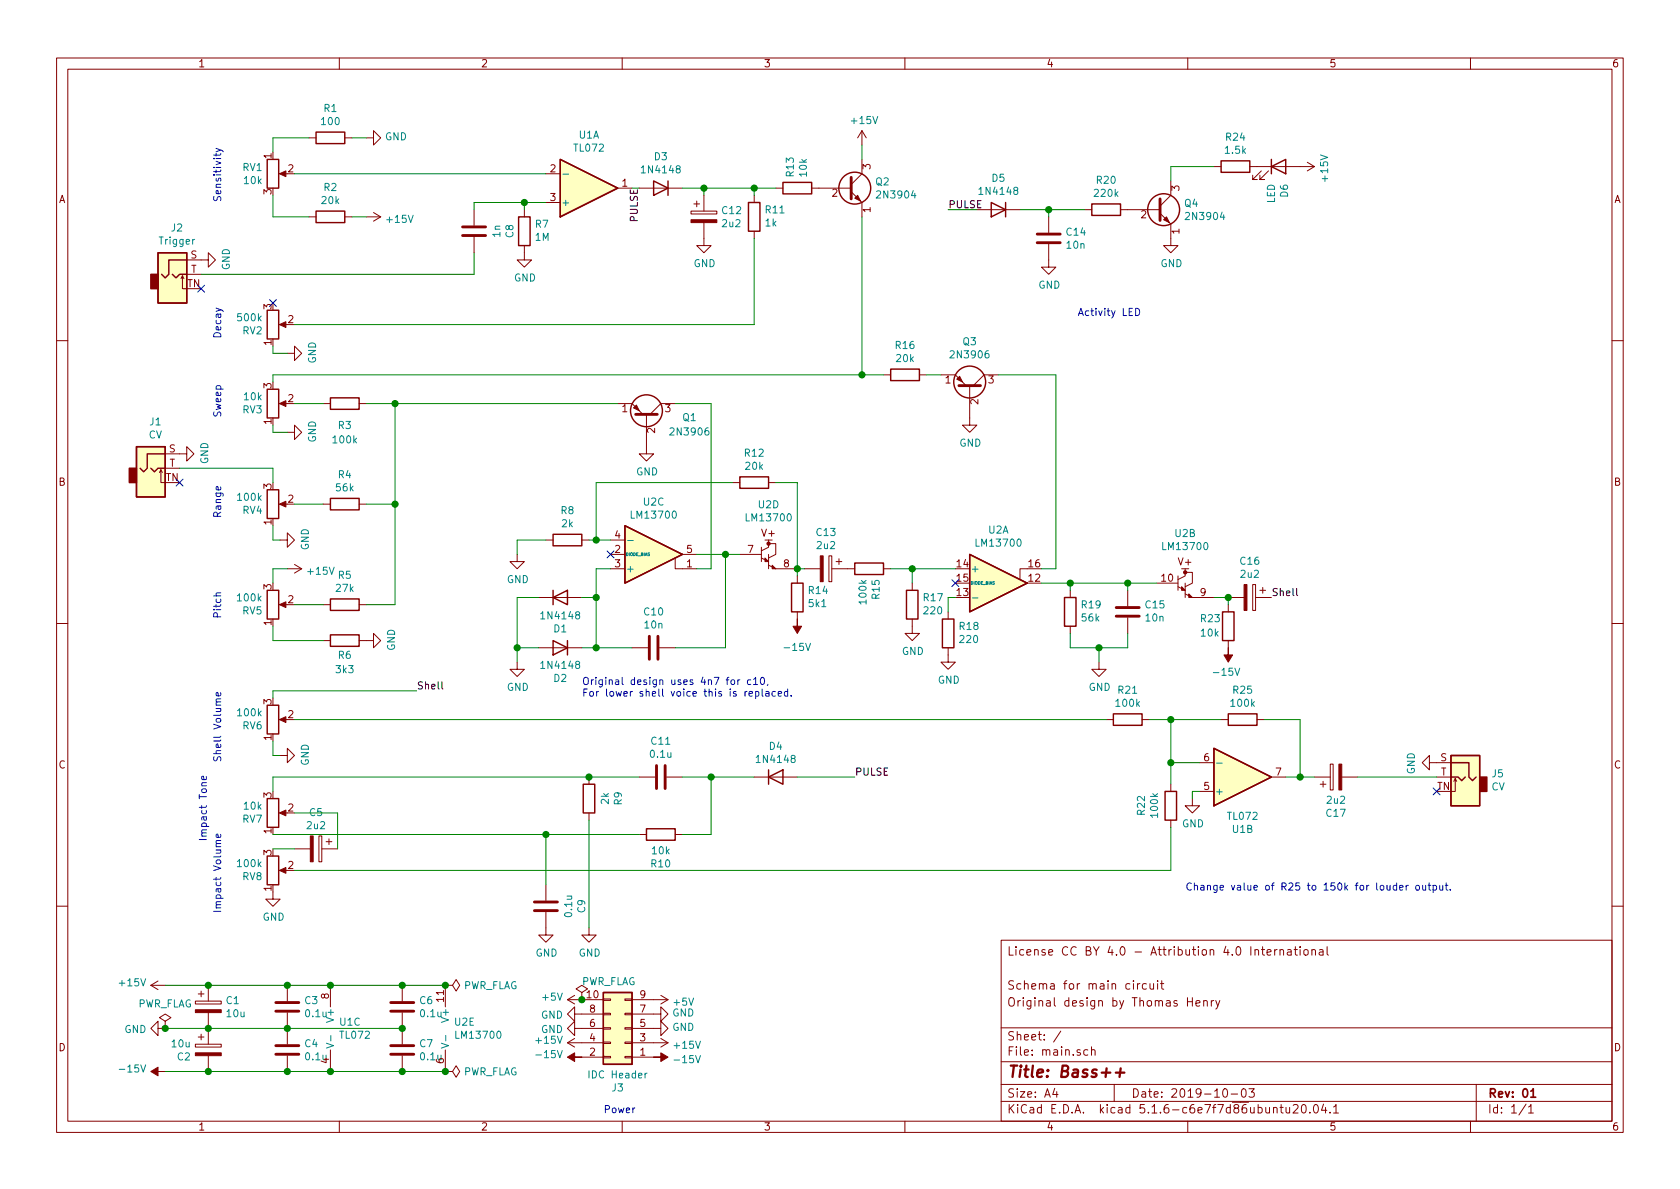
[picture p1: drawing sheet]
<svg xmlns="http://www.w3.org/2000/svg" width="297mm" height="210mm" viewBox="0 0 297 210" stroke-linecap="round" stroke-linejoin="round" font-family="sans-serif">
<g fill="none" stroke="#840000" stroke-width=".18">
<path d="M10 10.3h277v189.9h-277zM12 12.2h273v186.1h-273zM60 10.3v1.9M110 10.3v1.9M160 10.3v1.9M210 10.3v1.9M260 10.3v1.9M49.8 30.7h1M54.6 38.3h1.3M54.6 24.4h1.3M61 38.3h1.2M61 24.4h1.2"/>
<path d="M64.8 24.4h1.2v-1.3l1.3 1.3-1.3 1.2v-1.2M64.8 38.3h2.5M66 37.6l1.3 .7M67.3 38.3l-1.3 .8M83.8 37.1v2.8M92.7 37.1v1.2M96.5 30.7h2.6M96.5 35.8h2.6M109.2 33.3h2.6M113 33.3h7.6M122.2 37.3h4.5v.5h-4.5zM122.7 36.1h1"/>
<path d="M123.2 35.6v1M124.5 39.4v4h1.2l-1.2 1.3-1.3-1.3h1.3M124.5 34.5v2.8M133.3 34.5v1.3M137.2 33.3h1.2M143.5 33.3h7M150.5 33.9l1.9 1.9v2.5M152.4 23.1l-.8 1.3M152.4 23.1v2.5M152.4 28.2v2.5l-1.9 1.9M152.4 23.1l.8 1.3M172.7 37.1h7.6"/>
<path d="M185.4 38.3v2.8M191.8 37.1h1.2M198.1 37.1h7M205.1 37.7l1.9 1.9v3.8h1.3l-1.3 1.3-1.3-1.3h1.3M207 32v2.5l-1.9 1.9M214.6 29.5h1.3M221 29.5h11.4M223 30.2l-1.5 1.5h.7h-.7v-.7M224.3 30.2l-1.5 1.5h.7h-.7v-.7M231.1 28.7l1.3 .8M232.4 29.5l-1.3 .7M32 49.3l.3-.5v2.2h.7"/>
<path d="M32.3 48.8l.2 .5M33 46h3.8v-1.3l1.3 1.3-1.3 1.2v-1.2M33 48.5h2.6M49.8 57.4h1M83.8 41.9v2.8M92.7 43.4v2.6h1.3l-1.3 1.2-1.3-1.2h1.3M133.3 40.9v1.3M185.4 43.2v4h1.3l-1.3 1.3-1.3-1.3h1.3M10 60.2h2M49.8 71.4h1M50.8 76.4h1.3v-1.2l1.2 1.2-1.2 1.3v-1.3M50.8 62.5h1.3v-1.3l1.2 1.3-1.2 1.2v-1.2"/>
<path d="M57.1 71.4h1.3M63.5 71.4h1.3M109.2 71.4h2.6l1.9 1.9M114.3 73.3v7h1.3l-1.3 1.2-1.3-1.2h1.3M119.4 71.4h-2.6l-1.9 1.9M156.2 66.3h1.3M162.6 66.3h1.2M166.4 66.3h2.5l1.9 1.9M171.4 68.2v7h1.3l-1.3 1.2-1.2-1.2h1.2M176.5 66.3h-2.5l-1.9 1.9M285 60.2h2M28.2 83.6l.2-.5v2.2h.8"/>
<path d="M28.4 83.1l.3 .5M29.2 80.3h3.8v-1.3l1.3 1.3-1.3 1.2v-1.2M29.2 82.8h2.5M49.5 95.5h1.3v-1.3l1.3 1.3-1.3 1.3v-1.3M49.8 89.1h1M52.1 99.8l1.2 .8M57.1 89.1h1.3M63.5 89.1h1.3M91.4 98v1.3h1.3l-1.3 1.3-1.2-1.3h1.2M96.5 95.5h1.3M102.9 95.5h1.2M107.9 95.5h2.6"/>
<path d="M107.9 98h2.6M119.4 98.7v1.9h3.8M120.6 98h2.6M129.5 85.3h1.3M130.8 98h3.8M134.6 98.7l1.3 .6M134.6 96.8v2.5M135.9 95.5v1.3l-1.3 .6M135.9 96.1h1.3v1.9l-1.3 .7M135.9 99.9l1.3 .7h3.8M135.9 85.3h1.3M135.9 98v2.6"/>
<path d="M146.6 98.3h.5v4.6h-.5zM147.8 99.3h1M148.3 98.8v1M10 110.3h2M49.8 106.9h1M50.8 100.6h2.5M53.3 100.6l-1.2 .7M57.1 113.3h1.3M57.1 106.9h1.3M63.5 113.3h2.5v-1.3l1.3 1.3-1.3 1.2v-1.2M63.5 106.9h1.3M91.4 117.1v1.3h1.3l-1.3 1.2-1.2-1.2h1.2"/>
<path d="M95.2 105.7h7.7M95.2 114.5h7.7M107.9 100.6h2.6M111.8 114.5h2.8M116.6 114.5h2.8M141 101.8v1.3M141 108.2v1.3M142.2 100.6h2.8M147.1 100.6h4M156.2 100.6h1.3M161.3 109.5v2.5h1.3l-1.3 1.3-1.3-1.3h1.3M161.3 103.1v1.3"/>
<path d="M167.6 114.5v2.6h1.3l-1.3 1.3-1.2-1.3h1.2M167.6 108.2v1.3M181.6 100.6h-1.3v1.9M189.2 104.4v1.3M189.2 110.7v1.3M194.3 117.1v1.3h1.3l-1.3 1.2-1.3-1.2h1.3M199.4 104.4v2.8M199.4 109.2v2.8M204.5 103.1h3.8M208.3 103.8l1.2 .6M208.3 101.8v2.6M209.5 100.6v1.2l-1.2 .7"/>
<path d="M209.5 101.2h1.3v1.9l-1.3 .7M209.5 105l1.3 .7h3.8M209.5 103.1v2.6M217.2 105.7h2.8M217.2 106.9v1.3M217.2 113.3v1.2M221.5 103.4h.5v4.5h-.5zM222 105.7h2.8M222.8 104.4h1M223.3 103.9v1M285 110.3h2M49.5 133.6h1.3v-1.3l1.3 1.3-1.3 1.3v-1.3"/>
<path d="M49.8 127.2h1M104.1 137.4v1.3M113 137.4h2.8M117.9 137.4h2.7M133.3 137.4h7.7M195.6 127.2h1.2M201.9 127.2h1.3M207 138.7v1.2M212.1 139.9h2.5M212.1 134.9h2.5M215.9 127.2h1.3M222.2 127.2h1.3"/>
<path d="M224.8 137.4h2.5M232.4 137.4h2.8M233.4 138.7h1M233.9 138.2v1M235.2 135.1h.5v4.6h-.5zM237.2 137.4h2.8M252.7 134.9v-1.3l-1.2 1.3 1.2 1.2v-1.2h3.8M254 137.4h2.5M257.3 137.7l-.3 .5M257.6 138.2l-.3-.5v2.2h-.8M48.3 157.7v1.3h1.2l-1.2 1.3-1.3-1.3h1.3M49.8 153.9h1"/>
<path d="M49.8 143.8h1M52.1 150.1h2.8M56.4 147.8h.5v4.6h-.5zM56.9 150.1h2.8M57.7 148.8h1M58.2 148.3v1M96.5 156.5v2.8M104.1 143.8v1.2M113 147.6h1.3M119.4 147.6h1.2M207 145v1.3M210.8 141.2v1.3h1.3l-1.3 1.3-1.3-1.3h1.3"/>
<path d="M10 160.2h2M26.7 174.2l1.2 .8M26.7 174.2h2.5M27.9 173.5l-1.2 .7M34.5 177h4.6v.5h-4.6zM35.1 175.8h1M35.6 175.3v1M36.8 174.2v2.8M36.8 179.1v5.6M50.8 174.2v2.8M50.8 179.1v5.6M58.4 174.2v3.8"/>
<path d="M71.1 174.2v2.8M71.1 179.1v5.6M78.7 174.2h1.3l.6-1 .7 1-.7 1.1-.6-1.1M78.7 174.2h.1M78.7 174.2v3.8M96.5 161.3v4h1.3l-1.3 1.3-1.3-1.3h1.3M100.3 176.8h6.4M100.3 176.8l1.3 .7M101.6 179.3v-1.3l-1.3 1.3 1.3 1.3v-1.3h5.1M101.6 176l-1.3 .8M102.9 175.5l1-.6-1-.7-1 .7 1 .6v1.3M102.9 176.8h.1"/>
<path d="M104.1 164.1v1.2h1.3l-1.3 1.3-1.2-1.3h1.2M106.7 176.7h1.2v.2h-1.2zM106.7 179.2h1.2v.2h-1.2zM110.5 176.7h1.3v.2h-1.3zM110.5 179.2h1.3v.2h-1.3zM111.8 179.3h5v-1.3l1.3 1.3-1.3 1.3v-1.3M111.8 176.8h6.3M116.8 176l1.3 .8M118.1 176.8l-1.3 .7M177 166.3h108v32h-108zM201.1 173.9v1M201.5 173.9l-.4 .3"/>
<path d="M202.7 174l-.4-.1-.3 .3 .1 .6h.6M203.3 173.9v.8a.37 .37 0 0 0 .7 .1M204 173.9v1M204.7 173.4v.2M204.7 173.9v1M205.2 173.9h.6M205.4 173.4v1.3l.4 .2M210 176.4v1.5M210 177.1h.8M210.8 176.4v1.5M211.5 177.4l.7-.1-.1-.3-.4-.1-.2 .2v.7h.6M212.8 177.1l.2-.2 .4 .1 .1 .9"/>
<path d="M212.8 176.9v1M214.2 176.9v1M214.6 176.9l-.4 .3M215 176.9l.3 1M215.7 176.9l-.5 1.4-.2 .1M223 167.9h.6M223.2 167.4v1.3l.4 .2M224 168.4l.7-.1v-.3l-.5-.1-.2 .2 .1 .7h.6M225.4 167.9v1M225.8 167.9l-.4 .3M226.3 168l.2-.1 .4 .1v.9M226.3 167.9v1"/>
<path d="M227.7 168h.5l.1 .9M228.3 168.3h-.5l-.2 .2 .2 .4 .5-.1M228.8 167.9h.6M229 167.4v1.3l.4 .2M229.9 167.4v.2M229.9 167.9v1M230.6 168l.2-.1 .4 .1v.8l-.2 .1-.4-.1zM232 168l.2-.1 .3 .1 .1 .9M232 167.9v1M233.3 168h.6v.9M233.9 168.3h-.4l-.3 .2 .3 .4 .4-.1M234.6 167.4v1.3l.3 .2"/>
<path d="M285 160.2h2M27.9 181.9v-1.3l-1.2 1.3 1.2 1.2v-1.2h1.3M29.2 180.6l1-.6-1-.7-1 .7 1 .6v1.3M29.2 181.9h.1M34.5 184.7h4.6v.5h-4.6zM35.1 183.4h1M35.6 182.9v1M36.8 186.7v2.8M50.8 186.7v2.8M58.4 185.7v3.8M60 198.3v1.9M71.1 186.7v2.8"/>
<path d="M78.7 189.5h1.3l.6-1 .7 1-.7 1-.6-1M78.7 189.5h.1M78.7 185.7v3.8M100.3 184.4h6.4M100.3 184.4l1.3 .8M101.6 181.9v-1.3l-1.3 1.3 1.3 1.2v-1.2h5.1M101.6 183.6l-1.3 .8M102.9 186.9h3.8M106.7 184.3h1.2v.2h-1.2zM106.7 186.8h1.2v.3h-1.2zM106.7 181.7h1.2v.3h-1.2zM110 198.3v1.9"/>
<path d="M110.5 184.3h1.3v.2h-1.3zM110.5 186.8h1.3v.3h-1.3zM110.5 181.7h1.3v.3h-1.3zM111.8 181.9h5v-1.3l1.3 1.3-1.3 1.2v-1.2M111.8 186.9h3.8M111.8 184.4h6.3M116.8 183.6l1.3 .8M118.1 184.4l-1.3 .8M160 198.3v1.9M177 194.8h108M177 191.8h108M177 187.8h108"/>
<path d="M177 181.8h108M186.5 192.5l-.4 1h1M186.8 193v1M187.6 182.3l-1.3 2M192.3 185.7l-.4-.1-.3 .3 .1 .6 .2 .1 .4-.1M193 185.7l.2-.1 .3 .1 .1 .9M193 185.1v1.5M197 191.8v3M210 198.3v1.9M216.3 192.7l.4-.2a.94 .94 0 0 1 0 1.5 .79 .79 0 0 1-.4-1.3zM217.7 193.5h1.1M219.6 192.7l.4-.2a.94 .94 0 0 1 0 1.5 .82 .82 0 0 1-.4-1.3z"/>
<path d="M220.8 192.5h1l-.5 .6 .4 .1v.7l-.2 .1-.7-.1M225.2 196l.2-.2 .3 .1 .1 .9M226.3 195.8h.6M226.5 195.3v1.3l.4 .2M227.4 195.8l.1 .9 .3 .1 .2-.1M228 195.8v1M228.7 195.5l.2-.2h.3l.3 .5-.9 1h.9M230.2 195.5l.4-.2a.94 .94 0 0 1 0 1.5l-.5-.3v-.6zM231.6 196.7v.1M232.4 195.4l.2-.1a.8 .8 0 0 1 .5 .8 .8 .8 0 0 1-.5 .7 1 1 0 0 1-.2-1.4zM234 195.2l-.3 1.1h.9M234.4 195.8v1"/>
<path d="M235.2 196.7v.1M235.8 195.8l.4-.5v1.5M235.8 196.8h.9M260 198.3v1.9M261 191.8v6.5M269.8 195.2l-1.2 2M270.3 195.8l.4-.5v1.5M270.3 196.8h.8"/>
</g>
<path d="M270.7 193l.4-.5v1.5M270.7 194h.8" fill="none" stroke="#840000" stroke-width=".3"/>
<path d="M197.3 189.7h1.5M198.1 188.9l-.2 1.5" fill="none" stroke="#840000" stroke-width=".41"/>
<g fill="none" stroke="#840000" stroke-width=".25">
<path d="M47.2 28.2h2.1v5.1h-2.1zM55.9 37.3h5.1v2.1h-5.1zM55.9 23.4h5.1v2h-5.1zM91.7 38.3h2v5.1h-2zM99.1 28.2l10.1 5.1-10.1 5zM115.6 32l2.5 1.3-2.5 1.2zM118.1 32v2.5M132.3 35.8h2.1v5.1h-2.1zM138.4 32.3h5.1v2h-5.1zM175.3 35.8l2.5 1.3-2.5 1.2zM177.8 35.8v2.5M193 36.1h5.1v2h-5.1z"/>
<path d="M215.9 28.4h5.1v2.1h-5.1zM224.8 29.5l2.5-1.3v2.5zM224.8 28.2v2.5M27.9 44.7h5.1v8.9h-5.1zM30.5 48.5l.6 .6 .6-.6h1.3M33 46h-3.2v2.5l-.6 .6-.6-.6M47.2 54.9h2.1v5h-2.1zM24.1 79h5.1v8.9h-5.1zM47.2 68.8h2.1v5.1h-2.1zM58.4 70.4h5.1v2h-5.1zM157.5 65.3h5.1v2h-5.1zM26.7 82.8l.6 .6 .6-.6h1.3"/>
<path d="M29.2 80.3h-3.2v2.5l-.6 .6-.6-.6M47.2 86.6h2.1v5.1h-2.1zM58.4 88.1h5.1v2.1h-5.1zM97.8 94.5h5.1v2h-5.1zM110.5 93l10.1 5-10.1 5.1zM130.8 84.3h5.1v2.1h-5.1zM151.1 99.6h5.1v2h-5.1zM171.4 98l10.2 5.1-10.2 5.1zM47.2 104.4h2.1v5.1h-2.1zM58.4 112.3h5.1v2h-5.1zM58.4 105.9h5.1v2h-5.1zM97.8 105.7l2.5-1.3v2.5z"/>
<path d="M97.8 113.3l2.5 1.2-2.5 1.3zM97.8 104.4v2.5M100.3 113.3v2.5M140 103.1h2v5.1h-2zM160.3 104.4h2v5.1h-2zM166.6 109.5h2.1v5h-2.1zM188.2 105.7h2v5h-2zM216.2 108.2h2v5.1h-2zM47.2 124.7h2.1v5.1h-2.1zM103.1 138.7h2.1v5.1h-2.1zM135.9 137.4l2.5-1.3v2.6zM135.9 136.1v2.6"/>
<path d="M196.8 126.2h5.1v2.1h-5.1zM206 139.9h2v5.1h-2zM214.6 132.3l10.2 5.1-10.2 5.1zM217.2 126.2h5v2.1h-5zM256.5 133.6h5.1v8.9h-5.1zM256.5 137.4h1.3l.6 .6 .7-.6M256.5 134.9h3.2v2.5l.6 .6 .7-.6M47.2 151.4h2.1v5.1h-2.1zM47.2 141.2h2.1v5.1h-2.1zM114.3 146.6h5.1v2h-5.1zM106.7 175.5h5.1v12.7h-5.1z"/>
<circle cx="151.1" cy="33.3" r="2.82"/>
<circle cx="205.7" cy="37.1" r="2.82"/>
<circle cx="114.3" cy="72.6" r="2.82"/>
<circle cx="171.4" cy="67.6" r="2.82"/>
</g>
<g fill="#840000" stroke="#840000" stroke-width=".18">
<path d="M236.7 135.1h.5v4.6h-.5z"/>
<path d="M220 103.4h.5v4.5h-.5z"/>
<path d="M54.9 147.8h.5v4.6h-.5z"/>
<path d="M100.3 186.9l1.3-.7v.7h1.3h-1.3v.8z"/>
<path d="M115.6 186.9h1.2v-.7l1.3 .7-1.3 .8v-.8z"/>
<path d="M26.7 189.5l1.2-.8v.8h1.3h-1.3v.7z"/>
<path d="M141 109.5v1.2h.7l-.7 1.3-.8-1.3h.8z"/>
<path d="M34.5 178.6h4.6v.5h-4.6z"/>
<path d="M34.5 186.2h4.6v.5h-4.6z"/>
<path d="M145 98.3h.5v4.6h-.5z"/>
<path d="M49.4 30.7l1.1-.5v1z"/>
<path d="M112 72.1l.5-.5 .5 1z"/>
<path d="M169.2 67.1l.5-.6 .5 1.1z"/>
<path d="M135.3 98.7l.6 .6h-.6z"/>
<path d="M136.5 99.9l.7 .7h-.7z"/>
<path d="M217.2 114.5v1.3h.7l-.7 1.3-.8-1.3h.8z"/>
<path d="M208.9 103.8l.6 .6h-.6z"/>
<path d="M210.2 105l.6 .7h-.6z"/>
<path d="M49.4 57.4l1.1-.5v1z"/>
<path d="M151.1 35l.5-.5 .5 1.1z"/>
<path d="M122.2 38.9h4.5v.5h-4.5z"/>
<path d="M49.4 71.4l1.1-.5v1z"/>
<path d="M49.4 89.1l1.1-.5v1.1z"/>
<path d="M49.4 106.9l1.1-.5v1z"/>
<path d="M49.4 153.9l1.1-.5v1z"/>
<path d="M49.4 143.8l1.1-.5v1z"/>
<path d="M49.4 127.2l1.1-.5v1.1z"/>
<path d="M205.7 38.9l.5-.6 .6 1.1z"/>
</g>
<g fill="none" stroke="#840000" stroke-width=".51">
<path d="M150.5 31.4v3.8M205.1 35.2v3.8M81.8 40.1h4.1M81.8 41.7h4.1M183.4 42.9h4.1M183.4 41.4h4.1M112.4 73.3h3.8M169.5 68.2h3.9M114.8 112.5v4.1M116.3 112.5v4.1M197.4 107.4h4M197.4 109h4"/>
<path d="M116.1 135.4v4M117.6 135.4v4M94.5 159.5h4.1M48.8 178.8h4M48.8 177.3h4M69.1 178.8h4.1M69.1 177.3h4.1M94.5 161h4.1M48.8 186.4h4M48.8 184.9h4M69.1 186.4h4.1M69.1 184.9h4.1"/>
</g>
<g fill="#ffffc2" stroke="#ffffc2" stroke-width=".18">
<path d="M106.7 175.5h5.1v12.7h-5.1z"/>
<path d="M214.6 132.3l10.2 5.1-10.2 5.1z"/>
<path d="M171.4 98l10.2 5.1-10.2 5.1z"/>
<path d="M110.5 93l10.1 5-10.1 5.1z"/>
<path d="M24.1 79h5.1v8.9h-5.1z"/>
<path d="M27.9 44.7h5.1v8.9h-5.1z"/>
<path d="M99.1 28.2l10.1 5.1-10.1 5z"/>
<path d="M256.5 133.6h5.1v8.9h-5.1z"/>
</g>
<path d="M99.5 30.8h1M111 95.6h1M171.9 105.7h1M215.1 134.9h1M57.7 184.5l1.3 .4-1.3 .4M58.5 183.1v1M78 184.5l1.3 .4-1.3 .4M78.8 183.1v1M114.4 189.8l-.4 .2" fill="none" stroke="#008484" stroke-width=".18"/>
<g fill="#840000" stroke="#840000" stroke-width=".25">
<path d="M22.9 82.8h1.2v2.5h-1.2z"/>
<path d="M26.7 48.5h1.2v2.5h-1.2z"/>
<path d="M261.6 137.4h1.3v2.5h-1.3z"/>
<circle cx="135.9" cy="96.1" r=".25"/>
<circle cx="209.5" cy="101.2" r=".25"/>
</g>
<g fill="none" stroke="#008400" stroke-width=".18">
<path d="M48.3 34.5v3.8h6.3M52.1 30.7h44.4M54.6 24.4h-6.3v2.5M62.2 38.3h2.6M62.2 24.4h2.6M92.7 35.8v1.3M96.5 35.8h-12.7v1.3M120.6 33.3h16.6M124.5 33.3v1.2M133.3 33.3v1.2M152.4 25.6v2.6M152.4 38.3v28"/>
<path d="M167.6 37.1h5.1M180.3 37.1h11.5M185.4 37.1v1.2M214.6 29.5h-7.6v2.5M83.8 44.7v3.8h-48.2M133.3 42.2v15.2h-81.2M48.3 61.2v1.3h2.5M48.3 75.2v1.2h2.5M52.1 71.4h5M64.8 71.4h44.4M69.8 71.4v35.5h-5M119.4 71.4h6.3v29.2h-2.5"/>
<path d="M156.2 66.3h-107.9v1.3M163.8 66.3h2.6M176.5 66.3h10.2v34.3h-2.6M31.7 82.8h16.6v2.5M48.3 93v2.5h1.2M52.1 89.1h5M64.8 89.1h5M96.5 95.5h-5.1v2.5M104.1 95.5h3.8M123.2 98h7.6M128.3 98v16.5h-8.9M129.5 85.3h-24.1v10.2"/>
<path d="M137.2 85.3h3.8v16.5M48.3 110.7v2.6h8.8M50.8 100.6h-2.5v2.5M52.1 106.9h5M91.4 114.5h3.8M95.2 105.7h-3.8v11.4M102.9 105.7h2.5M102.9 114.5h8.9M107.9 100.6h-2.5v13.9M141 100.6h1.2M157.5 100.6h11.4M161.3 100.6v2.5"/>
<path d="M168.9 105.7h-1.3v2.5M184.1 103.1h20.4M189.2 112v2.5h10.2v-2.5M189.2 103.1v1.3M194.3 114.5v2.6M199.4 103.1v1.3M214.6 105.7h2.6v1.2M48.3 131.1v2.5h1.2M52.1 127.2h143.5M73.7 122.2h-25.4v1.2M113 137.4h-64.7v2.5M120.6 137.4h12.7"/>
<path d="M125.7 137.4v10.2h-5.1M141 137.4h10.1M203.2 127.2h12.7M207 127.2v11.5M207 134.9h5.1M212.1 139.9h-1.3v1.3M223.5 127.2h6.4v10.2M227.3 137.4h5.1M240 137.4h14M48.3 147.6h64.7M48.3 150.1h3.8M52.1 143.8h7.6v6.3"/>
<path d="M96.5 147.6v8.9M104.1 145v19.1M207 146.3v7.6h-154.9M29.2 174.2h49.5M29.2 189.5h49.5M29.2 181.9h41.9"/>
</g>
<path d="M229.3 104.1v1.1l.1 .1M78.1 120.6v1.1l.2 .1" fill="none" stroke="#000" stroke-width=".18"/>
<g fill="none" stroke="#0000c2" stroke-width=".18">
<path d="M38.2 26.2l1.1 .4 .2 .2M38.2 27.1v.5M39 27.1l-.1 .3h-1.1M39 26.5l-.8 .3M200.8 54.5a.64 .64 0 0 1 .7 .7 .64 .64 0 0 1-.7 .6zM39 104.8l-.7 .1-.1 .3 .1 .2M134.6 119.9l.1-.1a.67 .67 0 0 1 .5 .6 .67 .67 0 0 1-.5 .7 .83 .83 0 0 1-.1-1.2zM36.4 137.3l.1 .4-.2 .2-.6-.1v-.5h.3l.1 .6M36.5 138.4l-.8 .1v.3l.1 .2M39 122.5v.4l-.1 .2-.6-.1v-.5l.2-.1 .1 .7M39 123.6h-.7l-.1 .3 .2 .2M129.4 120.3l.3-.1 .1 .1v.7l-.3 .1-.3-.3z"/>
<path d="M130.5 120.2v.9M130.8 120.2l-.3 .2M132.4 122.7l.6-.1v-.3h-.4l-.2 .1 .1 .7h.5M132.7 120.3l-.3-.1-.2 .2 .1 .6h.4M133.2 120.1l.4-.3v1.3M133.2 121.1h.8M133.6 122.3h.4l.2 .2-.1 .6h-.5M133.6 122.3v1.2M134.7 121.8v1.1l.2 .2M135.4 122.3h.5l.1 .8M135.8 121l-.1 .2M136 122.6h-.5l-.1 .2v.3h.6"/>
<path d="M137.1 122.3h-.4l-.2 .2 .1 .6h.5M137.6 122.7l.6-.1-.1-.3h-.3l-.2 .1v.7h.5M139.3 122.3h-.4l-.2 .2 .1 .6h.5M139.3 121.8v1.3M139.9 123v.1M39 147.5v.4l-.1 .2-.6-.1v-.5h.2l.1 .6M39 149.2h-.7l-.1 .3 .1 .2M39 148.6l-.7 .1-.1 .3 .2 .2M246.9 156.6h-.3l-.3 .2 .2 .5h.4M246.9 156.1v1.3M247.5 157l.6-.1-.1-.3h-.4l-.1 .1v.6h.5M248.6 156.6v.8"/>
<path d="M249 156.6l-.4 .2M250.4 156.7l.1-.1 .4 .1 .1 .5-.1 .1-.4 .1-.1-.1zM251.5 156.6l.1 .7 .3 .1 .2-.1M252.1 156.6v.8M252.5 156.6h.5M252.7 156.1v1.1l.3 .2M253.4 156.6h.4l.2 .2-.1 .5h-.5M253.4 156.6v1.2M254.6 156.6v.7l.3 .1 .2-.1M255.1 156.6v.8M255.5 156.6h.5M255.7 156.1v1.1l.3 .2"/>
<path d="M256.4 157.3v.1"/>
</g>
<g fill="#008400" stroke="#008400" stroke-width=".25">
<circle cx="194.3" cy="114.5" r=".51"/>
<circle cx="58.4" cy="189.5" r=".51"/>
<circle cx="161.3" cy="100.6" r=".51"/>
<circle cx="105.4" cy="114.5" r=".51"/>
<circle cx="152.4" cy="66.3" r=".51"/>
<circle cx="124.5" cy="33.3" r=".51"/>
<circle cx="105.4" cy="105.7" r=".51"/>
<circle cx="229.9" cy="137.4" r=".51"/>
<circle cx="199.4" cy="103.1" r=".51"/>
<circle cx="189.2" cy="103.1" r=".51"/>
<circle cx="141" cy="100.6" r=".51"/>
<circle cx="105.4" cy="95.5" r=".51"/>
<circle cx="69.9" cy="71.4" r=".51"/>
<circle cx="133.4" cy="33.3" r=".51"/>
<circle cx="128.3" cy="98" r=".51"/>
<circle cx="69.9" cy="89.1" r=".51"/>
<circle cx="207" cy="134.9" r=".51"/>
<circle cx="207" cy="127.2" r=".51"/>
<circle cx="71.1" cy="189.5" r=".51"/>
<circle cx="102.9" cy="176.8" r=".51"/>
<circle cx="58.4" cy="174.2" r=".51"/>
<circle cx="36.8" cy="174.2" r=".51"/>
<circle cx="92.7" cy="35.8" r=".51"/>
<circle cx="104.1" cy="137.4" r=".51"/>
<circle cx="50.8" cy="174.2" r=".51"/>
<circle cx="50.8" cy="189.5" r=".51"/>
<circle cx="36.8" cy="189.5" r=".51"/>
<circle cx="185.4" cy="37.1" r=".51"/>
<circle cx="71.1" cy="174.2" r=".51"/>
<circle cx="125.7" cy="137.4" r=".51"/>
<circle cx="29.2" cy="181.9" r=".51"/>
<circle cx="217.2" cy="105.7" r=".51"/>
<circle cx="71.1" cy="181.9" r=".51"/>
<circle cx="36.8" cy="181.9" r=".51"/>
<circle cx="96.5" cy="147.6" r=".51"/>
<circle cx="50.8" cy="181.9" r=".51"/>
<circle cx="91.4" cy="114.5" r=".51"/>
<circle cx="78.7" cy="174.2" r=".51"/>
<circle cx="78.7" cy="189.5" r=".51"/>
</g>
<path d="M35 50.4l1.2 1.3M36.2 50.4l-1.2 1.3M47.7 53l1.2 1.2M48.9 53l-1.2 1.2M31.1 84.7l1.3 1.2M32.4 84.7l-1.3 1.2M107.3 97.4l1.3 1.2M108.6 97.4l-1.3 1.2M168.3 102.5l1.2 1.2M169.5 102.5l-1.2 1.2M253.4 139.3l1.2 1.3M254.6 139.3l-1.2 1.3" fill="none" stroke="#000084" stroke-width=".18"/>
<text font-size="2.8" fill="#840000" x="178" y="190.5">Title: Bass++</text>
<g font-size="2.1" fill="#840000">
<text x="178" y="169">License CC BY 4.0 - Attribution 4.0 International</text>
<text x="178" y="178">Original design by Thomas Henry</text>
<text x="178" y="175">Schema for main circuit</text>
<text x="178" y="184">Sheet: /</text>
<text x="178" y="186.7">File: main.sch</text>
<text x="178" y="196.9">KiCad E.D.A. kicad 5.1.6-c6e7f7d86ubuntu20.04.1</text>
<text x="178" y="194.1">Size: A4</text>
<text x="200" y="194.1">Date: 2019-10-03</text>
<text x="263" y="194.1">Rev: 01</text>
<text x="263" y="196.9">Id: 1/1</text>
</g>
<g font-size="1.8" fill="#840000">
<text x="35" y="11.9">1</text>
<text x="85" y="11.9">2</text>
<text x="135" y="11.9">3</text>
<text x="185" y="11.9">4</text>
<text x="235" y="11.9">5</text>
<text x="285" y="11.9">6</text>
<text x="48" y="28" transform="rotate(-90 48 28)">1</text>
<text x="153.9" y="29.9" transform="rotate(-90 153.9 29.9)">3</text>
<text x="10.4" y="35.9">A</text>
<text x="48" y="34.4" transform="rotate(-90 48 34.4)">3</text>
<text x="51" y="30.5">2</text>
<text x="97.3" y="30.5">2</text>
<text x="97.3" y="35.6">3</text>
<text x="110" y="33">1</text>
<text x="147.1" y="34.8">2</text>
<text x="208.5" y="33.8" transform="rotate(-90 208.5 33.8)">3</text>
<text x="285.4" y="35.9">A</text>
<text x="153.9" y="37.6" transform="rotate(-90 153.9 37.6)">1</text>
<text x="201.8" y="38.6">2</text>
<text x="208.5" y="41.4" transform="rotate(-90 208.5 41.4)">1</text>
<text x="33.7" y="45.7">S</text>
<text x="33.1" y="50.8">TN</text>
<text x="33.8" y="48.3">T</text>
<text x="48" y="54.7" transform="rotate(-90 48 54.7)">3</text>
<text x="51" y="57.1">2</text>
<text x="48" y="61.1" transform="rotate(-90 48 61.1)">1</text>
<text x="48" y="68.7" transform="rotate(-90 48 68.7)">3</text>
<text x="51" y="71.1">2</text>
<text x="167.2" y="67.8">1</text>
<text x="173" y="71.5" transform="rotate(-90 173 71.5)">2</text>
<text x="174.8" y="67.8">3</text>
<text x="48" y="75" transform="rotate(-90 48 75)">1</text>
<text x="110" y="72.9">1</text>
<text x="115.8" y="76.6" transform="rotate(-90 115.8 76.6)">2</text>
<text x="117.6" y="72.9">3</text>
<text x="29.9" y="80">S</text>
<text x="29.9" y="82.5">T</text>
<text x="10.4" y="85.9">B</text>
<text x="29.3" y="85.1">TN</text>
<text x="48" y="86.5" transform="rotate(-90 48 86.5)">3</text>
<text x="51" y="88.9">2</text>
<text x="285.4" y="85.9">B</text>
<text x="48" y="92.8" transform="rotate(-90 48 92.8)">1</text>
<text x="108.7" y="95.2">4</text>
<text x="134.8" y="94.9">V+</text>
<text x="108.7" y="97.8">2</text>
<text x="108.7" y="100.3">3</text>
<text x="121.4" y="100.3">1</text>
<text x="121.4" y="97.8">5</text>
<text x="132.2" y="97.8">7</text>
<text x="138.6" y="100.3">8</text>
<text x="169.2" y="100.3">14</text>
<text x="181.9" y="100.3">16</text>
<text x="208.5" y="100">V+</text>
<text x="48" y="104.2" transform="rotate(-90 48 104.2)">3</text>
<text x="51" y="106.7">2</text>
<text x="169.2" y="105.4">13</text>
<text x="169.2" y="102.9">15</text>
<text x="181.9" y="102.9">12</text>
<text x="205.4" y="102.9">10</text>
<text x="212.2" y="105.4">9</text>
<text x="48" y="110.6" transform="rotate(-90 48 110.6)">1</text>
<text x="48" y="124.6" transform="rotate(-90 48 124.6)">3</text>
<text x="48" y="130.9" transform="rotate(-90 48 130.9)">1</text>
<text x="51" y="127">2</text>
<text x="10.4" y="135.9">C</text>
<text x="212.9" y="134.6">6</text>
<text x="225.6" y="137.2">7</text>
<text x="254.7" y="134.6">S</text>
<text x="254.7" y="137.2">T</text>
<text x="285.4" y="135.9">C</text>
<text x="48" y="141.1" transform="rotate(-90 48 141.1)">3</text>
<text x="51" y="143.5">2</text>
<text x="212.9" y="139.7">5</text>
<text x="254.1" y="139.7">TN</text>
<text x="48" y="147.4" transform="rotate(-90 48 147.4)">1</text>
<text x="48" y="151.2" transform="rotate(-90 48 151.2)">3</text>
<text x="51" y="153.7">2</text>
<text x="48" y="157.6" transform="rotate(-90 48 157.6)">1</text>
<text x="58.2" y="176.6" transform="rotate(-90 58.2 176.6)">8</text>
<text x="78.5" y="177.1" transform="rotate(-90 78.5 177.1)">11</text>
<text x="103.8" y="176.5">10</text>
<text x="104.3" y="179.1">8</text>
<text x="113.2" y="179.1">7</text>
<text x="113.2" y="176.5">9</text>
<text x="10.4" y="185.9">D</text>
<text x="104.3" y="184.1">4</text>
<text x="104.3" y="181.6">6</text>
<text x="113.2" y="184.1">3</text>
<text x="113.2" y="181.6">5</text>
<text x="285.4" y="185.9">D</text>
<text x="58.2" y="188.1" transform="rotate(-90 58.2 188.1)">4</text>
<text x="78.5" y="188.1" transform="rotate(-90 78.5 188.1)">6</text>
<text x="104.3" y="186.7">2</text>
<text x="113.2" y="186.7">1</text>
<text x="35" y="199.9">1</text>
<text x="85" y="199.9">2</text>
<text x="135" y="199.9">3</text>
<text x="185" y="199.9">4</text>
<text x="235" y="199.9">5</text>
<text x="285" y="199.9">6</text>
</g>
<g font-size="1.8" fill="#008484">
<text x="56.9" y="22.1">100</text>
<text x="57.3" y="19.8">R1</text>
<text x="150.7" y="21.9">+15V</text>
<text x="68.1" y="24.8">GND</text>
<text x="101.6" y="26.8">TL072</text>
<text x="102.4" y="24.5">U1A</text>
<text x="115.7" y="28.3">D3</text>
<text x="216.7" y="27.2">1.5k</text>
<text x="216.8" y="24.9">R24</text>
<text x="43" y="30.2">RV1</text>
<text x="43.2" y="32.6">10k</text>
<text x="57.3" y="33.8">R2</text>
<text x="113.7" y="30.7">1N4148</text>
<text x="140.4" y="31.2" transform="rotate(-90 140.4 31.2)">R13</text>
<text x="142.7" y="31.2" transform="rotate(-90 142.7 31.2)">10k</text>
<text x="154.9" y="32.8">Q2</text>
<text x="155.3" y="35.1">2N3904</text>
<text x="173.4" y="34.5">1N4148</text>
<text x="175.4" y="32.2">D5</text>
<text x="193.6" y="34.8">220k</text>
<text x="194" y="32.5">R20</text>
<text x="225.4" y="36" transform="rotate(-90 225.4 36)">LED</text>
<text x="227.7" y="34.9" transform="rotate(-90 227.7 34.9)">D6</text>
<text x="234.8" y="31.9" transform="rotate(-90 234.8 31.9)">+15V</text>
<text x="30.3" y="40.9">J2</text>
<text x="56.9" y="36.1">20k</text>
<text x="68.6" y="39.4">+15V</text>
<text x="88.5" y="41.9" transform="rotate(-90 88.5 41.9)">1n</text>
<text x="94.7" y="40.3">R7</text>
<text x="99.2" y="36.4">+</text>
<text x="127.7" y="37.9">C12</text>
<text x="127.8" y="40.2">2u2</text>
<text x="135.4" y="40.1">1k</text>
<text x="135.4" y="37.7">R11</text>
<text x="188.6" y="41.7">C14</text>
<text x="209.5" y="36.6">Q4</text>
<text x="210" y="38.9">2N3904</text>
<text x="28.2" y="43.3">Trigger</text>
<text x="40.6" y="47.8" transform="rotate(-90 40.6 47.8)">GND</text>
<text x="90.8" y="42" transform="rotate(-90 90.8 42)">C8</text>
<text x="94.7" y="42.6">1M</text>
<text x="122.6" y="47.2">GND</text>
<text x="188.7" y="44">10n</text>
<text x="205.2" y="47.2">GND</text>
<text x="90.9" y="49.8">GND</text>
<text x="183.6" y="51">GND</text>
<text x="42.1" y="56.8">500k</text>
<text x="43" y="59.1">RV2</text>
<text x="55.9" y="64.3" transform="rotate(-90 55.9 64.3)">GND</text>
<text x="158.4" y="61.7">R16</text>
<text x="158.5" y="64">20k</text>
<text x="168.4" y="63.4">2N3906</text>
<text x="170.3" y="61.1">Q3</text>
<text x="43.2" y="70.8">10k</text>
<text x="26.3" y="77.5">CV</text>
<text x="26.5" y="75.2">J1</text>
<text x="43" y="73.1">RV3</text>
<text x="59.8" y="75.9">R3</text>
<text x="118.8" y="77">2N3906</text>
<text x="120.8" y="74.5">Q1</text>
<text x="36.8" y="82.1" transform="rotate(-90 36.8 82.1)">GND</text>
<text x="55.9" y="78.3" transform="rotate(-90 55.9 78.3)">GND</text>
<text x="59" y="78.4">100k</text>
<text x="131.7" y="80.8">R12</text>
<text x="131.9" y="83.1">20k</text>
<text x="169.6" y="79">GND</text>
<text x="42.1" y="88.6">100k</text>
<text x="59.5" y="86.9">56k</text>
<text x="59.8" y="84.6">R4</text>
<text x="112.5" y="84.1">GND</text>
<text x="113.8" y="89.4">U2C</text>
<text x="134.1" y="89.9">U2D</text>
<text x="43" y="90.9">RV4</text>
<text x="99.2" y="90.9">R8</text>
<text x="99.4" y="93.2">2k</text>
<text x="111.8" y="91.7">LM13700</text>
<text x="132.2" y="92.2">LM13700</text>
<text x="144.4" y="94.8">C13</text>
<text x="174.8" y="94.4">U2A</text>
<text x="207.8" y="95">U2B</text>
<text x="54.6" y="101.6">+15V</text>
<text x="54.6" y="97.3" transform="rotate(-90 54.6 97.3)">GND</text>
<text x="110.6" y="101.2">+</text>
<text x="144.5" y="97.1">2u2</text>
<text x="171.6" y="101.2">+</text>
<text x="172.8" y="96.7">LM13700</text>
<text x="205.8" y="97.3">LM13700</text>
<text x="219.4" y="99.9">C16</text>
<text x="42.1" y="106.3">100k</text>
<text x="59.5" y="104.7">27k</text>
<text x="59.8" y="102.4">R5</text>
<text x="89.6" y="103.1">GND</text>
<text x="143" y="105">R14</text>
<text x="143.1" y="107.4">5k1</text>
<text x="153.2" y="106.7" transform="rotate(-90 153.2 106.7)">100k</text>
<text x="155.5" y="105.9" transform="rotate(-90 155.5 105.9)">R15</text>
<text x="163.3" y="106.3">R17</text>
<text x="191.3" y="107.6">R19</text>
<text x="202.6" y="107.6">C15</text>
<text x="219.5" y="102.2">2u2</text>
<text x="42.9" y="108.7">RV5</text>
<text x="96" y="109.5">1N4148</text>
<text x="97.9" y="111.8">D1</text>
<text x="113.9" y="108.8">C10</text>
<text x="114" y="111.1">10n</text>
<text x="163.5" y="108.6">220</text>
<text x="169.7" y="111.4">R18</text>
<text x="169.8" y="113.7">220</text>
<text x="191.3" y="109.9">56k</text>
<text x="202.6" y="109.9">10n</text>
<text x="212.4" y="110">R23</text>
<text x="212.4" y="112.6">10k</text>
<text x="59.5" y="119">3k3</text>
<text x="59.8" y="116.5">R6</text>
<text x="69.8" y="115.1" transform="rotate(-90 69.8 115.1)">GND</text>
<text x="96" y="118.3">1N4148</text>
<text x="139" y="115.1">-15V</text>
<text x="159.5" y="115.8">GND</text>
<text x="214.9" y="119.5">-15V</text>
<text x="89.6" y="122.2">GND</text>
<text x="97.9" y="120.6">D2</text>
<text x="165.8" y="120.9">GND</text>
<text x="192.5" y="122.2">GND</text>
<text x="197.4" y="125">100k</text>
<text x="197.8" y="122.7">R21</text>
<text x="217.8" y="125">100k</text>
<text x="218.1" y="122.7">R25</text>
<text x="42.1" y="126.7">100k</text>
<text x="43" y="129">RV6</text>
<text x="115.2" y="131.7">C11</text>
<text x="54.6" y="135.4" transform="rotate(-90 54.6 135.4)">GND</text>
<text x="115.1" y="134">0.1u</text>
<text x="134.1" y="134.9">1N4148</text>
<text x="136" y="132.6">D4</text>
<text x="250.2" y="137" transform="rotate(-90 250.2 137)">GND</text>
<text x="263.9" y="137.5">J5</text>
<text x="43.2" y="143.2">10k</text>
<text x="107.6" y="142.2" transform="rotate(-90 107.6 142.2)">2k</text>
<text x="110" y="142.3" transform="rotate(-90 110 142.3)">R9</text>
<text x="214.8" y="140.6">+</text>
<text x="234.7" y="142.1">2u2</text>
<text x="263.7" y="139.8">CV</text>
<text x="42.9" y="145.5">RV7</text>
<text x="54.4" y="146.6">2u2</text>
<text x="54.8" y="144.3">C5</text>
<text x="202.4" y="144.1" transform="rotate(-90 202.4 144.1)">R22</text>
<text x="204.7" y="144.4" transform="rotate(-90 204.7 144.4)">100k</text>
<text x="209" y="146.3">GND</text>
<text x="217.2" y="145">TL072</text>
<text x="218" y="147.3">U1B</text>
<text x="234.6" y="144.4">C17</text>
<text x="42.1" y="153.3">100k</text>
<text x="42.9" y="155.6">RV8</text>
<text x="115.2" y="153.4">R10</text>
<text x="115.4" y="151.1">10k</text>
<text x="103.5" y="161.4" transform="rotate(-90 103.5 161.4)">C9</text>
<text x="46.4" y="162.8">GND</text>
<text x="101.2" y="162" transform="rotate(-90 101.2 162)">0.1u</text>
<text x="94.7" y="169.2">GND</text>
<text x="102.3" y="169.2">GND</text>
<text x="21.3" y="174.4">+15V</text>
<text x="24.3" y="178.1">PWR_FLAG</text>
<text x="40" y="177.6">C1</text>
<text x="40.2" y="179.9">10u</text>
<text x="53.9" y="177.6">C3</text>
<text x="54.1" y="179.9">0.1u</text>
<text x="74.2" y="177.6">C6</text>
<text x="74.4" y="179.9">0.1u</text>
<text x="81.8" y="174.9">PWR_FLAG</text>
<text x="96" y="177">+5V</text>
<text x="102.7" y="174.2">PWR_FLAG</text>
<text x="118.9" y="179.8">GND</text>
<text x="119.2" y="177.8">+5V</text>
<text x="22" y="182.7">GND</text>
<text x="30.5" y="185.2">10u</text>
<text x="53.9" y="185.2">C4</text>
<text x="59.1" y="180.4" transform="rotate(-90 59.1 180.4)">V+</text>
<text x="60.1" y="181.4">U1C</text>
<text x="60.2" y="183.7">TL072</text>
<text x="74.2" y="185.2">C7</text>
<text x="79.4" y="180.4" transform="rotate(-90 79.4 180.4)">V+</text>
<text x="80.4" y="181.4">U2E</text>
<text x="80.8" y="183.7">LM13700</text>
<text x="94.9" y="184.6">+15V</text>
<text x="95.7" y="182.7">GND</text>
<text x="95.7" y="180.1">GND</text>
<text x="118.9" y="182.3">GND</text>
<text x="119.4" y="185.5">+15V</text>
<text x="21.5" y="189.7">-15V</text>
<text x="31.4" y="187.5">C2</text>
<text x="54.1" y="187.5">0.1u</text>
<text x="74.4" y="187.5">0.1u</text>
<text x="81.8" y="190.2">PWR_FLAG</text>
<text x="95.1" y="187.1">-15V</text>
<text x="104.4" y="190.7">IDC Header</text>
<text x="119.6" y="188">-15V</text>
<text x="108.3" y="193">J3</text>
</g>
<g font-size="1.8" fill="#0000c2">
<text x="39.1" y="35.8" transform="rotate(-90 39.1 35.8)">Sensitivity</text>
<text x="39.1" y="59.9" transform="rotate(-90 39.1 59.9)">Decay</text>
<text x="190.5" y="55.9">Activity LED</text>
<text x="39.1" y="73.9" transform="rotate(-90 39.1 73.9)">Sweep</text>
<text x="39.1" y="91.7" transform="rotate(-90 39.1 91.7)">Range</text>
<text x="39.1" y="109.5" transform="rotate(-90 39.1 109.5)">Pitch</text>
<text x="102.9" y="121.1">Original design uses 4n7 for c10,</text>
<text x="102.9" y="123.2">For lower shell voice this is replaced.</text>
<text x="39.1" y="134.9" transform="rotate(-90 39.1 134.9)">Shell Volume</text>
<text x="36.6" y="148.8" transform="rotate(-90 36.6 148.8)">Impact Tone</text>
<text x="39.1" y="161.5" transform="rotate(-90 39.1 161.5)">Impact Volume</text>
<text x="209.5" y="157.5">Change value of R25 to 150k for louder output.</text>
<text x="106.7" y="196.8">Power</text>
</g>
<g font-size="1.8">
<text x="112.8" y="39.2" transform="rotate(-90 112.8 39.2)">PULSE</text>
<text x="167.6" y="36.8">PULSE</text>
<text x="224.8" y="105.4">Shell</text>
<text x="73.7" y="121.9">Shell</text>
<text x="151.1" y="137.2">PULSE</text>
</g>
<g font-size=".7" fill="#008484">
<text x="110.6" y="98.3">DIODE_BIAS</text>
<text x="171.6" y="103.4">DIODE_BIAS</text>
</g>
</svg>
